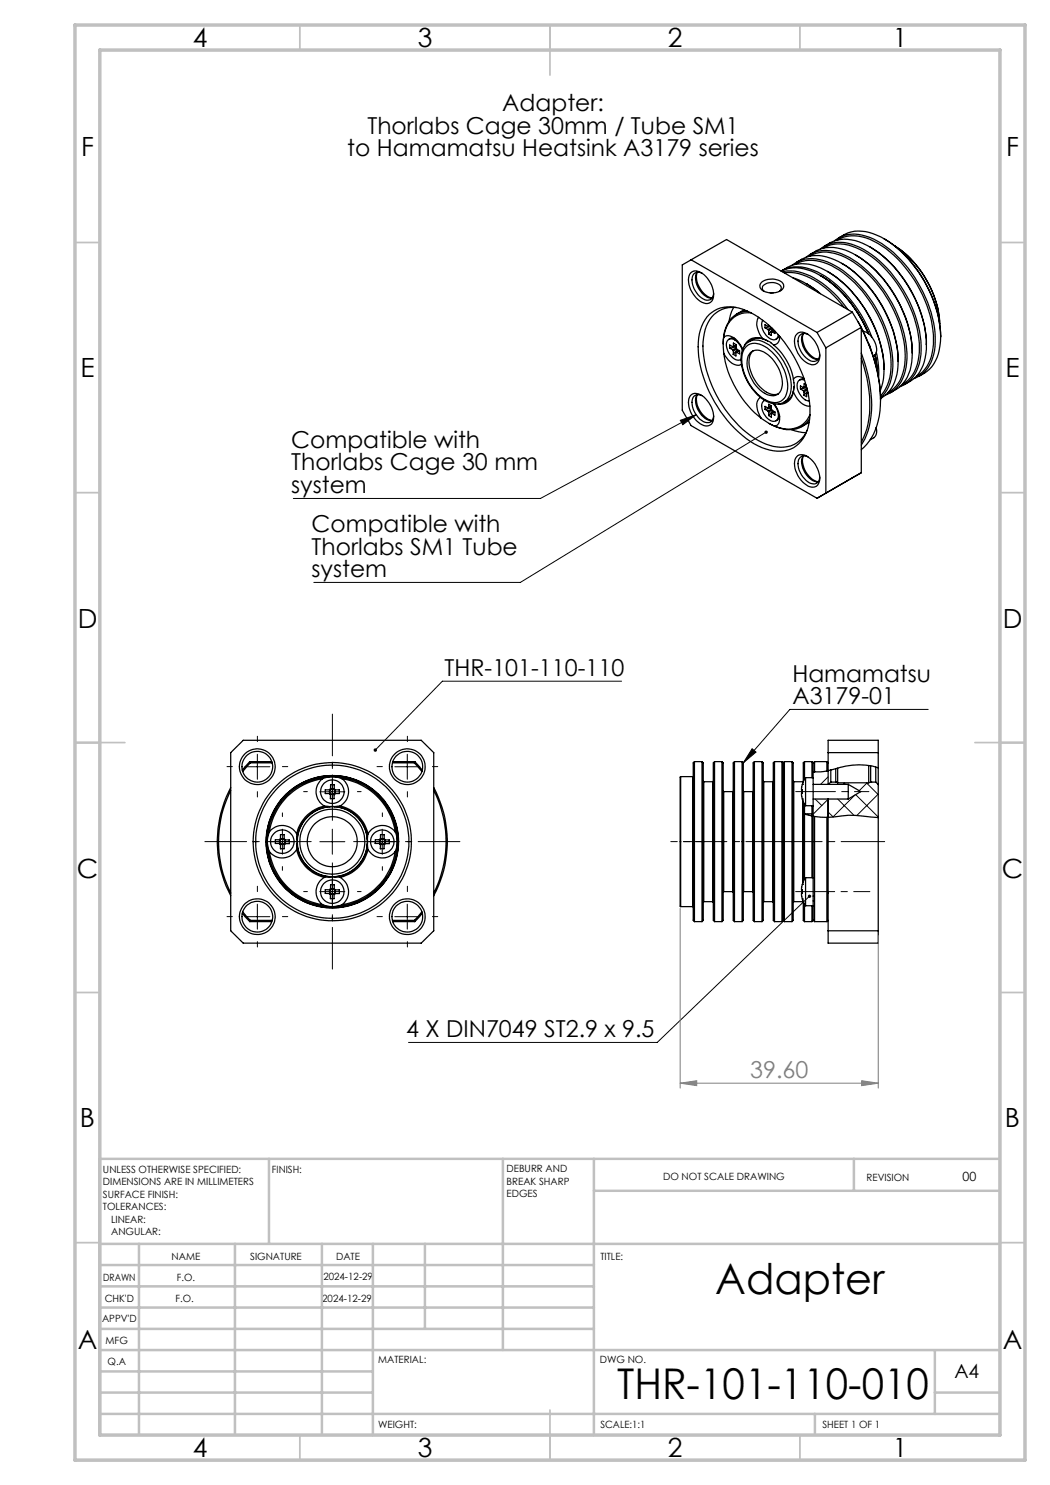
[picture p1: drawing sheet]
<svg xmlns="http://www.w3.org/2000/svg" width="210mm" height="297mm" viewBox="0 0 210 297" stroke-linecap="round" stroke-linejoin="round" font-family="sans-serif">
<g fill="none" stroke="#000" stroke-width=".25">
<path d="M138.1 54.6a1.88 1.88 0 0 1 2.7 .3 4.9 4.9 0 0 1 1.7 5.1 1.6 1.6 0 0 1-2.5 .3 5 5 0 0 1-2.1-5.4zM138.2 52l-1.7 1v29.1l1.7 3 25.2 14.6 8.9-5.2M138.2 52l25.2 14.5M138.2 52l7.1-4.1 25.2 14.5M139.4 54.4a4.1 4.1 0 0 0 2.3 5.1l.7 .1M139.5 54.4a4.5 4.5 0 0 0 3 5.2M140.4 54.6a1.31 1.31 0 0 0-1.4 0 1.31 1.31 0 0 0-.6 1.4 4.5 4.5 0 0 0 2.9 4h.3a1.22 1.22 0 0 0 1.1-1.3M152.3 56.5a3.4 3.4 0 0 1 4.3 .2 1.19 1.19 0 0 1-1.1 1.7 3.4 3.4 0 0 1-3.3-.7l-.2-.2a.91 .91 0 0 1 .3-1zM152.9 58.3a.83 .83 0 0 1-.4-.9 .83 .83 0 0 1 .7-.6 2.41 2.41 0 0 1 3 .6 .76 .76 0 0 1-.3 .9M154 58.6h.7M156.4 54.1a7.5 7.5 0 0 1 8.5-.1 24.7 24.7 0 0 1 11.5 16l.3 2 .1 1.9M156.5 54.3a9.4 9.4 0 0 1 7.1 1.8 21.8 21.8 0 0 1 6 5.8"/>
<path d="M156.9 54.6a11 11 0 0 1 8.3 3.1l2.3 2.2 1.3 1.6M158.4 53.1a6.4 6.4 0 0 1 6.3-1 20.4 20.4 0 0 1 10.3 9.2 21.3 21.3 0 0 1 3.4 13.7 7.4 7.4 0 0 1-2.3 4.6M158.6 55.6a15.2 15.2 0 0 1 5.3 3M159 52.9a7.7 7.7 0 0 1 8.1 .7 24.6 24.6 0 0 1 11.1 19.2 9.1 9.1 0 0 1-2.1 6.4M159.3 52.5a7.1 7.1 0 0 1 7.6-.5 22.4 22.4 0 0 1 10.5 11.2 22.4 22.4 0 0 1 2.2 9M161.3 51.4a6.9 6.9 0 0 1 7.8-.3 23.9 23.9 0 0 1 11.1 13.7 15.4 15.4 0 0 1 .4 10.9 5.7 5.7 0 0 1-3.4 3.3M161.3 56.7l2.8 2M161.9 51.3a6.8 6.8 0 0 1 6.4-.2 22.7 22.7 0 0 1 11 12.1 17.4 17.4 0 0 1 1.3 11.4 6.2 6.2 0 0 1-3 3.9M162.1 50.8a7.6 7.6 0 0 1 8.5-.1 25 25 0 0 1 11.4 16l.5 3.9M164.1 55.1a24.2 24.2 0 0 1 9.6 11.6M164.1 49.8a6.6 6.6 0 0 1 7-.7 22.8 22.8 0 0 1 11.6 13 16.7 16.7 0 0 1 1 11.2 5.9 5.9 0 0 1-3.7 4M164.7 49.6a6.7 6.7 0 0 1 6.5-.1 23 23 0 0 1 11.3 13.1 17.5 17.5 0 0 1 .9 10.4 6.4 6.4 0 0 1-3 3.9"/>
<path d="M164.9 49.2a7.5 7.5 0 0 1 8.5-.1 24.9 24.9 0 0 1 11.8 18l.1 1.9M165.5 54.3a24.5 24.5 0 0 1 10.9 15.5l.3 2 .1 2.1M166.9 48.2a6.3 6.3 0 0 1 6.3-1 20.3 20.3 0 0 1 10.9 10.2 19.8 19.8 0 0 1 2.6 13.5 6.4 6.4 0 0 1-3.9 4.8M167.5 48a7.7 7.7 0 0 1 8.1 .7 24.5 24.5 0 0 1 11.1 19.2 7.9 7.9 0 0 1-3.3 7.3l-.1 .1M167.7 47.6a7 7 0 0 1 7.7-.5 22.7 22.7 0 0 1 10.5 11.2 22.4 22.4 0 0 1 2.2 9M168.3 52.7a24.3 24.3 0 0 1 11.3 19.5M171.2 51a24.5 24.5 0 0 1 11.3 19.6M174 49.4a24.4 24.4 0 0 1 11.3 19.6M176.8 47.8a24.6 24.6 0 0 1 11.3 19.5M138.1 79.1a1.97 1.97 0 0 1 2.7 .3 4.9 4.9 0 0 1 1.7 5.1 1.6 1.6 0 0 1-2.5 .2 5 5 0 0 1-2.1-5.3zM139.4 78.9a3.9 3.9 0 0 0 1.6 4.8l.7 .3 .7 .1M139.5 78.9a4.4 4.4 0 0 0 3 5.2"/>
<path d="M140.4 79.1a1.31 1.31 0 0 0-1.4 0 1.31 1.31 0 0 0-.6 1.4 4.5 4.5 0 0 0 2.9 4 1.2 1.2 0 0 0 1.4-1.3M141.9 62.9a6.5 6.5 0 0 1 7.3-.8 22.1 22.1 0 0 1 10.6 11.1 19.3 19.3 0 0 1 1.9 11.7 6 6 0 0 1-7.7 5.1 17.9 17.9 0 0 1-9.9-7.7 23.4 23.4 0 0 1-4.4-13.9 8.4 8.4 0 0 1 2.2-5.5zM144.7 67.4l-.1 1 .1 2.2M144.7 70.6a20.9 20.9 0 0 0 7.6 13.1M144.7 67.4a2.04 2.04 0 0 1 2.8 .8l1.1 1.6M144.7 70.6a3.7 3.7 0 0 0 3.1 2.5l.5-.3M145.9 69.6l.6 .4M146.5 70l.2 .2M146.5 69.4l-.6-.4v.6M146.7 69.3l-.2 .1M146.7 69.3v-.7l.5 .3v.7l.7 .6v.6l-.6-.4M146.7 69.3l.5-.3-.7 .4"/>
<path d="M146.7 70.2l-.1 .7M146.7 61.5l-.6 1.5-.3 1.3M146.9 67.7l-.5-.1-.6 .3M147.2 70.5v.7l-.6-.3M147.2 69.6l-.7 .4M147.2 61.5a5.8 5.8 0 0 0-6.3 5.2 19.3 19.3 0 0 0 2.4 12.4 20.8 20.8 0 0 0 9.9 9.7 6.1 6.1 0 0 0 7.9-2.1l.3-.6M147.2 69.4l-1.3 .2M147.3 70.4l-.1 .1M147.3 70.4l.5-.3-.6 .4M147.3 69.8l-.6 .4M147.5 69.9l-.9 1M148.2 71.9h-.1"/>
<path d="M148.5 70.1a3 3 0 0 0-2.4-2.3 1.4 1.4 0 0 0-.6 2.1 2.48 2.48 0 0 0 2.6 2.1l.1-.1M148.8 61.9l-.1 .1M148.8 61.9l-1.5 .9M149.4 69.2a2.93 2.93 0 0 1 3.5 .1 9.8 9.8 0 0 1 4.6 8.5 2.63 2.63 0 0 1-4 2.3 9.6 9.6 0 0 1-5.1-9.3 2.75 2.75 0 0 1 1-1.6zM149.5 62.2a4.9 4.9 0 0 0-4.6 4.2l-.3 2.4M149.8 68.3a4.3 4.3 0 0 0-1.5 4.7 10.4 10.4 0 0 0 5.5 7.5 3.3 3.3 0 0 0 3 0M149.8 68.3a3.8 3.8 0 0 1 4 .7 11 11 0 0 1 4.4 9.1l-.5 1.5-.9 .9M150 70.6a2.34 2.34 0 0 1 3.2 .1 7.5 7.5 0 0 1 3.2 6.6 2 2 0 0 1-3 1.6 7.5 7.5 0 0 1-3.9-7.2zM150.2 62.6a4.8 4.8 0 0 0-5.3 4.1l-.2 .7M150.6 70.2a4 4 0 0 0-.3 4.6 6.5 6.5 0 0 0 4.4 4.1l.9-.1M150.7 67.8l-.9 .5M151.7 63.5a3.7 3.7 0 0 0 .9 4.2"/>
<path d="M152.1 79.5a2.14 2.14 0 0 0-.5 2.7l.7 1.5M152.5 64.1a3.1 3.1 0 0 0 2.2 3.9 .97 .97 0 0 0 .9-1M152.6 67.7a2.75 2.75 0 0 0-3.7 1.5M152.6 67.7l.9 .5M153 65.5l.6 .4M153.5 68.2l1.2 .8M153.5 68.2a3.1 3.1 0 0 0-3.6 .1M153.6 65.9l.1 .2M153.6 65.3l-.6-.4v.6M153.7 65.2l-.1 .1M153.7 65.2h.2l-.3 .1M153.7 65v.2"/>
<path d="M153.7 66.1v.7M154.1 65.3l-1.1 .2M154.3 65.5l.4 .4M154.3 66.4v.7l-.6-.3M154.3 65.5l-.7 .4M154.4 65.7l-.7 .4M154.4 66.4h-.1M154.4 66.4l.4-.3-.5 .3M154.6 65.9l-.9 .9M154.7 69a11.6 11.6 0 0 1 4 6.8M155 66.2v.5l-.6-.3M155.9 67.2l-.7 .6"/>
<path d="M156 67.3l-.1 .3a1.34 1.34 0 0 1-1.2 1.4M157.8 79.9l-1 .6M158.7 78.3a3.8 3.8 0 0 0 3.3 2.9M158.7 75.8l.1 1.5M158.7 78.3a2.73 2.73 0 0 1-3.1 2.5M158.8 77.3a3.1 3.1 0 0 1-1.9 3.1M158.8 77.3l-.1 1M159.3 66.8a1.84 1.84 0 0 1 2.7 .4 5.2 5.2 0 0 1 1.8 4.8 1.42 1.42 0 0 1-2.2 .7 5.2 5.2 0 0 1-2.6-5.3zM160.1 77.8l.6 .3M160.7 78.1l.1 .3M160.7 66.7a3.4 3.4 0 0 0 .9 4.1l1 .8 1 .3M160.7 66.7a4.4 4.4 0 0 0 3 5.2"/>
<path d="M160.7 77.5l-.6-.3v.6M160.8 75.6l-.3-.1a1.34 1.34 0 0 0-1.8 .3M160.8 77.4l-.1 .1M160.8 78.4v.7M160.8 75.8l-.9 .2M160.9 76.1a1 1 0 0 0-1.2 0 1 1 0 0 0-.3 1.2 3.3 3.3 0 0 0 2.5 2.9M161.2 77l-.4-.2v.6M161.3 77.2l-.5 .2M161.3 77.3l-.6 .2M161.3 77.5l.2 .5-.7 .4M161.3 78.7v.6l-.5-.2M161.3 77.5l-1.2 .3"/>
<path d="M161.4 77.8l-.7 .3M161.5 78.6l-.2 .1M161.5 78.6l.1-.1-.3 .2M161.5 78.6l.1 .1M161.5 78.2l-.7 .9M161.6 66.9a1.31 1.31 0 0 0-1.4 0 1.31 1.31 0 0 0-.6 1.3 4.5 4.5 0 0 0 3 4.1h.3a1.23 1.23 0 0 0 1-1.4M163.4 66.5l1.8 3.1M165.2 69.6v29l7.1-4.1M170.5 62.4l-7.1 4.1M170.5 62.4l1.8 3.1M171.6 64.3l.5 1M172.3 71.6a23.3 23.3 0 0 1 .8 15l-.8 1.8"/>
<path d="M172.3 70.6a25.3 25.3 0 0 1 1.3 15.5l-.6 1.7-.7 1.2M172.3 65.6a29.8 29.8 0 0 1 3.6 17.6 10.8 10.8 0 0 1-3.6 6.7M172.3 65.5a32.3 32.3 0 0 1 3.8 14.5M172.3 65.5l-7.1 4.1M172.3 65.5v29M172.6 66.2a3.8 3.8 0 0 1 2.6 4.6l-.5 .5M173.6 66.7a23.9 23.9 0 0 0-10.5-12.1 7.4 7.4 0 0 0-6.9-.4 6.8 6.8 0 0 1 6.4-.2 21.6 21.6 0 0 1 10.2 10l1.5 3.4M173.7 68.8l.4 1M175.3 70.4l.4 2.7v2.4M175.4 73.8l-.4-2.8 .4 2.9M176.8 73.9l-.2 2.6-.6 1.7M179.6 72.2a8.1 8.1 0 0 1-3.2 7.3l-.3 .2"/>
<path d="M182.5 70.6a8.2 8.2 0 0 1-3.3 7.3l-1.1 .7M185.3 69a8 8 0 0 1-3.3 7.3l-1.1 .6M187.9 64.7a20.4 20.4 0 0 0-8.9-15.5 20.2 20.2 0 0 1 9 15.6M188.1 67.3a8.4 8.4 0 0 1-2.7 7l-1.6 1M152.3 83.7l2.7 1.6M152.8 80.1l.2-.1a1.63 1.63 0 0 0-.4 2.3 2.65 2.65 0 0 0 2.4 1.9 1.59 1.59 0 0 0 .4-2.3l-.8-1.2M153 81.9l.6 .3M153.6 82.2l.1 .2M153.6 81.6l-.6-.3v.6M153.7 81.5v-.6l.6 .3 .1 .9 .6 .3v.6l-.6-.3M153.7 81.5l-.1 .1M153.7 81.5l.6-.2-.7 .3"/>
<path d="M153.7 82.4v.7M154.3 82.8v.6l-.6-.3M154.3 81.6l-1.3 .3M154.3 81.9l-.7 .3M154.4 82l-.7 .4M154.4 82.7l-.1 .1M154.4 82.7l.5-.4-.6 .5M154.6 82.2l-.9 .9M154.9 80.8a3.7 3.7 0 0 1 .6 4.1l-.5 .4M155.9 83.3l-.2 .5-.5 .4M158.3 85.9l1.4 .5 1.5 .1M159.3 91.3a1.89 1.89 0 0 1 2.7 .4 5.2 5.2 0 0 1 1.8 4.7 1.5 1.5 0 0 1-2.5 .6 5.3 5.3 0 0 1-2.3-5.1z"/>
<path d="M161.6 91.4a1.31 1.31 0 0 0-1.5 0 1.31 1.31 0 0 0-.5 1.3 4.4 4.4 0 0 0 3 4.1 1.19 1.19 0 0 0 1.3-1.4M161.7 84.6l.1-.1-1.5 .8M161.9 83.8a4.8 4.8 0 0 1-6 1.8l-2.1-.9M162 82.9a4.8 4.8 0 0 1-6.3 2.6l-.7-.2M163.7 96.3a4.4 4.4 0 0 1-3-5.1 3.4 3.4 0 0 0 .6 3.7 2.82 2.82 0 0 0 2.3 1.5M175.2 85.5a1.81 1.81 0 0 1-1.1 2.4M46.1 158.1a22.9 22.9 0 0 0 0 20.5M46.1 157.5a23.1 23.1 0 0 0 0 21.6M46.1 150.5l2.5-2.4h35.6l2.5 2.4v35.7l-2.5 2.4h-35.6l-2.5-2.4zM50 152.3l-1.5 1.7M50 152.3l.1 .3M50 152.3h4.4"/>
<path d="M50.1 152.6l-1.6 1.7M50.1 152.6h4.3M64.5 155.7a12.6 12.6 0 0 0-10.6 10.7M64.5 155.7l.4-.1a5.2 5.2 0 0 1 3.5 .1M64.5 155.7a3.3 3.3 0 0 0 .4 5.5M65.9 158.7l.2 .2M65.9 158h.1M65.9 158.7h.1M65.9 158h-.8v.7h.8M65.9 158.2v.3M65.9 158.5l.1 .2M65.9 158v.2"/>
<path d="M65.9 158.5v.2M66 158.7h.1M66 158l-.1 .2M66.1 158.7v.2M66.1 158.7l.2 .2M66.1 158.9v.8h.7v-.8M66.1 158.9h.2M66.1 157.8l-.2 .2M66.1 157.8v.1M66.1 157.9l-.1 .1M66.1 157.8v-.9h.8v.9M66.1 157.8h.2"/>
<path d="M66.3 157.8h.3M66.3 158.9h.3M66.3 157.8l-.2 .1M66.6 157.8l.2 .1M66.6 157.8h.3M66.6 158.9h.2M66.8 157.9l.1 .1M66.8 158.7v.2M66.8 158.7l-.2 .2M66.9 157.8l.1 .2M66.9 157.8l-.1 .1M66.9 158h.1"/>
<path d="M66.9 158.7h-.1M66.9 158.7h.1M66.9 158l.1 .2M67 158.2v.3M67 158.5l-.1 .2M67 158v.2M67 158.5v.2M67 158.7l-.2 .2M67 158h.9v.7h-.9M68.4 155.7a12.7 12.7 0 0 1 10.7 10.7M68.4 155.7a3.3 3.3 0 0 1-.4 5.5M78.5 152.6h4.4"/>
<path d="M78.6 152.3h4.4M82.9 152.6l1.5 1.7M83 152.3l1.5 1.7M83 152.3l-.1 .3M86.7 158.1a22.6 22.6 0 0 1 0 20.5M86.7 157.5a22.8 22.8 0 0 1 0 21.6M136.1 155.3l-.1 .1v25.9h.1M136.1 155.3v26M136.1 155.3h2.4M138.5 155.3v26M138.5 155.3l.1 .1M138.9 152.3v32"/>
<path d="M138.9 152.3a1.17 1.17 0 0 0-.3 1.3v29.2a1.76 1.76 0 0 0 .3 1.5M138.9 152.3h1.5M140.4 152.3v32M140.4 152.3a1.51 1.51 0 0 1 .3 1.4v30.4l-.3 .2M140.7 156.2l.1 .1M140.8 156.3v24M140.8 156.3h1.8M142.6 156.3v24M142.7 156.2l-.1 .1M142.9 152.3v32M142.9 152.3a1.17 1.17 0 0 0-.2 1.3v29.2a1.76 1.76 0 0 0 .2 1.5M142.9 152.3h1.5"/>
<path d="M144.4 152.3v32M144.4 152.3a1.51 1.51 0 0 1 .2 1.4v30.4l-.2 .2M144.6 158.3h.1M144.7 158.3v20M144.7 158.3h1.8M146.5 158.3v20M146.6 158.3h-.1M146.9 152.3v32M146.9 152.3a1.17 1.17 0 0 0-.3 1.3v29.2a1.76 1.76 0 0 0 .3 1.5M146.9 152.3h1.5M148.4 152.3v32M148.4 152.3a1.51 1.51 0 0 1 .3 1.4v30.4l-.3 .2"/>
<path d="M148.7 158.3h.1M148.7 158.3v20M148.7 158.3h1.8M150.5 158.3v20M150.6 158.3h-.1M150.9 152.3v32M150.9 152.3a1.17 1.17 0 0 0-.3 1.3v29.2a1.76 1.76 0 0 0 .3 1.5M150.9 152.3h1.5M152.4 152.3v32M152.4 152.3a1.51 1.51 0 0 1 .2 1.4v30.4l-.2 .2M152.6 156.2l.2 .1M152.8 156.3v24"/>
<path d="M152.8 156.3h1.8M154.6 156.3v24M154.7 156.2l-.1 .1M154.9 152.3v32M154.9 152.3a1.17 1.17 0 0 0-.2 1.3v29.2a1.76 1.76 0 0 0 .2 1.5M154.9 152.3h1.5M156.4 152.3v32M156.4 152.3l.2 .3M156.6 152.6v15.7M156.9 152.3v32M156.9 152.3h1.5M156.9 152.3l-.3 .3"/>
<path d="M158.4 152.3v32M158.4 152.3a1.51 1.51 0 0 1 .2 1.4v30.4l-.2 .2M158.6 156.2l.2 .1M158.8 156.3v24M158.8 156.3h1.7M160.3 158.6l.2 1.2M160.3 158.1l.2-.1v.7l-.2-.1M160.3 158.1h.2M160.5 159.8l.6 1.3M160.5 159.8h.1M160.5 156.9l-.2 1.2M160.5 156.9h.1"/>
<path d="M160.5 158.5l-.2 .1M160.5 156.3v.3M160.7 156.2l-.2 .1M160.9 152.3a1.17 1.17 0 0 0-.2 1.3v2.8M160.9 152.3v3.6M160.9 152.3h1.5M161.1 155.5l-.6 1.4M161.1 155.5v5.6M161.1 155.5h1.5M162.4 152.3v3.2M162.4 152.3l.2 .3M162.6 152.6v1.8"/>
<path d="M162.6 155.5v5.6M162.6 159.8h7.1M162.6 156.9h7.1M162.6 154.4h.3M162.6 154.4v1.1M162.9 152.3v2.1M162.9 152.3h2.5M162.9 152.3l-.3 .3M165.4 152.3v1.9M165.4 154.2l-2.5 .2M165.4 152.3l.2 .3M165.6 159.8v3.7"/>
<path d="M165.6 150.5h10M166.2 154v2.4M166.2 156.4h.9M167.1 153.7v2.7M167.1 156.4h.1M167.1 156.4l.4 .2M167.5 153.6v3M167.5 156.6h6.2M169.7 156.9v2.9M169.7 156.9l2.5 1.4-2.5 1.5M173.7 153.1v3.5M174.1 153.2v3.2"/>
<path d="M174.1 156.4h.1M174.1 156.4l-.4 .2M174.1 156.4h1.1M175.2 153.4v3M175.2 156.4l.4 .5M175.6 156.9v31.7h-10v-25.1M175.6 153.6a13.7 13.7 0 0 0-8.8 .2l-1.4 .4M175.6 153.6v3.3M175.6 153.6v-5.5h-10v8.8l.6-.5M53.9 166.4a5 5 0 0 0 0 3.9M53.9 166.4a3.3 3.3 0 0 1 5.4 .4M53.9 170.3a12.7 12.7 0 0 0 10.6 10.6"/>
<path d="M55.9 168.7l.2 .2M55.9 168.7h.2M55.9 168.2v.3M55.9 168h.2M55.9 168.5l.2 .2M55.9 168h-.8v.7h.8M55.9 168v.2M55.9 168.5v.2M56.1 168.7v.1M56.1 168l-.2 .2M56.1 167.8l-.2 .2M56.1 168.8v.1"/>
<path d="M56.1 167.9v.1M56.1 167.8v.1M56.1 168.8l.2 .1M56.1 167.8v-.9h.7v.9M56.1 168.9v.9h.7v-.9M56.1 168.9h.2M56.1 167.8h.2M56.3 168.9h.3M56.3 167.8h.3M56.3 167.8l-.2 .1M56.6 168.9h.2M56.6 167.8l.2 .1"/>
<path d="M56.6 167.8h.2M56.8 167.8l.2 .2M56.8 167.9l.1 .1M56.8 167.8v.1M56.8 168.8h.1M56.8 168.8v.1M56.8 168.8l-.2 .1M56.9 168h.1M56.9 168.7h.1M56.9 168l.1 .2M57 168.2v.3M57 168.5l-.1 .2"/>
<path d="M57 168v.2M57 168.5v.2M57 168.7l-.2 .2M57 168h.9v.7h-.9M59.3 166.8l.1 1M59.3 169.9a3.3 3.3 0 0 1-5.4 .4M59.3 169.9a7.2 7.2 0 0 0 5.6 5.6M59.4 167.8v1M59.4 168.8l-.1 1.1M59.4 168.8a7 7 0 0 0 6.6 6.6M64.9 175.5a3.3 3.3 0 0 0-.4 5.4M64.9 161.2l1.1 .1"/>
<path d="M64.9 161.2a7.2 7.2 0 0 0-5.6 5.6M65.9 178.7l.2 .2M65.9 178h.1M65.9 178.7h.1M65.9 178l-.8-.1v.8h.8M65.9 178.2v.3M65.9 178.5l.1 .2M65.9 178v.2M65.9 178.5v.2M66 175.4l-1.1 .1M66 175.4h.9M66 161.3h.9"/>
<path d="M66 161.3a7 7 0 0 0-6.6 6.5M66 178.7h.1M66 178l-.1 .2M66.1 178.7v.2M66.1 178.7l.2 .2M66.1 178.9v.8h.7v-.8M66.1 178.9h.2M66.1 177.8l-.2 .2M66.1 177.8v.1M66.1 177.9l-.1 .1M66.1 177.8v-.9h.8v.9M66.1 177.8h.2"/>
<path d="M66.3 178.9h.3M66.3 177.8h.3M66.3 177.8l-.2 .1M66.6 177.8l.2 .1M66.6 178.9h.2M66.6 177.8h.3M66.8 178.7v.2M66.8 177.9l.1 .1M66.8 178.7l-.2 .2M66.9 177.8l.1 .2M66.9 177.8l-.1 .1M66.9 178.7h-.1"/>
<path d="M66.9 178.7h.1M66.9 178h.1M66.9 178l.1 .2M66.9 175.4l1.1 .1M66.9 161.3a7 7 0 0 1 6.6 6.5M67 178.2v.3M67 178.5l-.1 .2M67 178v.2M67 178.5v.2M67 178.7l-.2 .2M67 178h.9v.7h-.9M68 175.5a3.3 3.3 0 0 1 .4 5.4"/>
<path d="M68 161.2l-1.1 .1M68 161.2a7.2 7.2 0 0 1 5.6 5.6M73.5 168.8l.1 1.1M73.5 167.8v1M73.5 168.8a7 7 0 0 1-6.6 6.6M73.6 169.9a3.3 3.3 0 0 0 5.5 .4M73.6 166.8l-.1 1M73.6 169.9a7.2 7.2 0 0 1-5.6 5.6M75.9 168.7l.2 .2M75.9 168h.2M75.9 168.7h.1M75.9 168h-.8l-.1 .7h.9"/>
<path d="M75.9 168.2v.3M75.9 168.5l.1 .2M75.9 168v.2M75.9 168.5v.2M76 168.7l.1 .1M76.1 168l-.2 .2M76.1 167.8l-.2 .2M76.1 167.8v.1M76.1 167.9v.1M76.1 168.8v.1M76.1 168.8l.2 .1M76.1 167.8v-.9h.7v.9"/>
<path d="M76.1 168.9v.9h.7v-.9M76.1 168.9h.2M76.1 167.8h.2M76.3 168.9h.3M76.3 167.8h.3M76.3 167.8l-.2 .1M76.6 167.8l.2 .1M76.6 168.9h.2M76.6 167.8h.2M76.8 167.8l.2 .2M76.8 168.8h.1M76.8 168.8v.1"/>
<path d="M76.8 167.9l.1 .1M76.8 167.8v.1M76.8 168.8l-.2 .1M76.9 168.7h.1M76.9 168h.1M76.9 168l.1 .2M77 168.5l-.1 .2M77 168.5v.2M77 168.7l-.2 .2M77 168.2v.3M77 168h.9v.7h-.9M77 168v.2"/>
<path d="M79.1 170.3a12.8 12.8 0 0 1-10.7 10.6M79.1 166.4l.1 .4a5.2 5.2 0 0 1-.1 3.5M79.1 166.4a3.3 3.3 0 0 0-5.5 .4M144.7 178.3l-.1 .1M144.7 178.3h1.8M146.5 178.3l.1 .1M148.7 178.3v.1M148.7 178.3h1.8M150.5 178.3l.1 .1M156.6 168.3v15.8M160.3 178.6l.2 1.2M160.3 178.1l.2-.1v.7l-.2-.1"/>
<path d="M160.3 178.1h.2M160.5 179.8l.6 1.3M160.5 179.8h.1M160.5 176.9l-.2 1.2M160.5 176.9h.1M160.5 178.5l-.2 .1M160.5 160.1v16.5M160.7 160.3v16.1M160.9 162.8v13.1M160.9 160.8v2M160.9 162.8h.1M160.9 162.8h1.5"/>
<path d="M160.9 162.8l1.5 .4M161.1 175.5l-.6 1.4M161.1 175.5v5.6M161.1 161.1h1.5M161.1 175.5h1.5M162.4 161.1v1.7M162.4 163.2v12.3M162.4 162.8l.2 .4h-.2M162.6 163.3v20.8M162.6 163.3h.3M162.6 161.1v2.2M162.9 163.3v21"/>
<path d="M162.9 163.3l2.5 .2M165.4 163.5v20.8M165.4 163.5h.2M165.6 163.5l1.4-.1a18.7 18.7 0 0 1 7.2 0l1.4 .1M175.6 163.3l-.1 .2M48.5 182.7l1.5 1.6M48.5 182.3l1.6 1.8M50 184.3h4.4M50.1 184.1h4.3M50.1 184.1l-.1 .2M64.5 180.9a5 5 0 0 0 3.9 0M78.5 184.1h4.4"/>
<path d="M78.6 184.3h4.4M82.9 184.1l.1 .2M84.4 182.3l-1.5 1.8M84.5 182.7l-1.5 1.6M136.1 181.3h2.4M138.6 181.3h-.1M138.9 184.3h1.5M140.8 180.3l-.1 .1M140.8 180.3h1.8M142.6 180.3l.1 .1M142.9 184.3h1.5M146.9 184.3h1.5"/>
<path d="M150.9 184.3h1.5M152.8 180.3l-.2 .1M152.8 180.3h1.8M154.6 180.3l.1 .1M154.9 184.3h1.5M156.6 184.1l-.2 .2M156.6 184.1l.3 .2M156.9 184.3h1.5M158.8 180.3l-.2 .1M158.8 180.3h1.7M160.5 180.3l.2 .1M160.5 180.1v.2"/>
<path d="M160.7 180.3v2.5a1.76 1.76 0 0 0 .2 1.5M160.9 180.8v3.5M160.9 184.3h1.5M161.1 181.1h1.5M162.4 181.1v3.2M162.6 184.1l-.2 .2M162.6 184.1l.3 .2M162.9 184.3h2.5M165.6 184.1l-.2 .2M165.6 186.2h10"/>
<circle cx="51.4" cy="153.3" r="3.6"/>
<circle cx="51.5" cy="153.3" r="3.1"/>
<circle cx="66.5" cy="158.3" r="2.35"/>
<circle cx="81.5" cy="153.3" r="3.1"/>
<circle cx="81.5" cy="153.3" r="3.6"/>
<circle cx="56.5" cy="168.3" r="2.35"/>
<circle cx="66.4" cy="168.3" r="13"/>
<circle cx="66.5" cy="168.3" r="15.8"/>
<circle cx="66.5" cy="168.3" r="13.3"/>
<circle cx="66.5" cy="178.3" r="2.36"/>
<circle cx="66.5" cy="168.3" r="6.5"/>
<circle cx="66.5" cy="168.3" r="13.2"/>
<circle cx="66.5" cy="168.4" r="5"/>
<circle cx="66.5" cy="168.3" r="7"/>
<circle cx="66.5" cy="168.3" r="15.3"/>
<circle cx="76.5" cy="168.3" r="2.36"/>
<circle cx="51.4" cy="183.4" r="3.6"/>
<circle cx="51.5" cy="183.3" r="3.1"/>
<circle cx="81.5" cy="183.3" r="3.1"/>
<circle cx="81.5" cy="183.3" r="3.6"/>
</g>
<g fill="none" stroke="#000" stroke-width=".2">
<path d="M136.1 84.1l3.1-1.2-2.6 2zM139.2 82.9l-31.1 16.8h-49.4M153.2 86.4l-49.1 30.1h-41.3M124.3 136.2h-35.8l-13.4 13.8M49 153.3h5M51.5 150.8v5.1M64 158.4h5M66.5 155.9v4.9M79 153.3h5M81.5 150.8v5.1M150.4 149.8l.8 .6-2.5 2.2zM163 159.8l1.4 1.3"/>
<path d="M165.6 155.4l-1.5 1.5M165.7 159.8l-3.1 3M167.5 159.8l3.3 3.3M168.8 156.6l.3 .3M168.9 156.6l-.3 .3M171 159l-4.4 4.4M171.1 158.9l4.5 4.4-.2 .2M173.3 156.6l2.3 2.3M173.4 156.6l-1.6 1.5M175.6 158.8l-4.2 4.3M185.6 141.9h-27.6l-9.3 10.7M54 168.3h4.9"/>
<path d="M56.5 165.8v5M64 168.3h5M64 178.3h5M66.5 165.8v5M66.5 175.8v5M73.9 168.3h5.1M76.4 165.8v5M161.5 162.8l.3 .3M161.9 179.2l-30.5 29.3h-49.7M162.5 163l-.2 .2M165.6 162.4l1.1 1M49 183.3h5"/>
<path d="M51.5 180.8v5M79 183.3h5M81.5 180.8v5"/>
</g>
<path d="M136 181.7v35.9M175.6 187.1v30.5M136 216.6l3.3-.5v1zM136 216.6h39.6M172.3 216.1l3.3 .5-3.3 .5z" fill="none" stroke="#808080" stroke-width=".2"/>
<g fill="none" stroke="#000" stroke-width=".2" stroke-dasharray="15.2 1.3 1.3 1.3">
<path d="M46.5 153.3h-1.1M51.5 148.3v-1.1M51.5 158.3v1.1M56.5 153.3h1.1M61.5 158.3h-.8M66.5 153.3v-.7M71.5 158.3h.7M76.5 153.3h-1.1M81.5 148.3v-1.1M81.5 158.3v1.1M86.5 153.3h1.1M51.5 178.3v-1.1"/>
<path d="M51.5 168.3h-.8M56.5 163.3v-.7M56.5 173.3v.8M61.5 178.3h-.8M61.5 168.3h.7M66.5 173.3v-.7M66.5 163.3v.8M71.5 168.3h-.8M71.5 178.3h.7M76.5 163.3v-.7M76.5 173.3v.8M81.5 168.3h.7"/>
<path d="M81.5 178.3v-1.1M46.5 183.3h-1.1M51.5 188.3v1.1M56.5 183.3h1.1M66.5 183.3v.8M76.5 183.3h-1.1M81.5 188.3v1.1M86.5 183.3h1.1"/>
</g>
<path d="M61.5 168.3h-20.5M66.5 163.3v-20.5M66.5 173.3v20.5M71.5 168.3h20.5" fill="none" stroke="#000" stroke-width=".2" stroke-dasharray="15.2 1.3 1.3 1.3" stroke-dashoffset="6.9"/>
<path d="M176.9 168.3h-40.2" fill="none" stroke="#000" stroke-width=".2" stroke-dasharray="15.2 1.3 1.3 1.3" stroke-dashoffset="6.5"/>
<path d="M134.2 168.3h6.4" fill="none" stroke="#000" stroke-width=".2" stroke-dasharray="15.2 1.3 1.3 1.3" stroke-dashoffset="13.9"/>
<path d="M159.2 158.3h14.6" fill="none" stroke="#000" stroke-width=".2" stroke-dasharray="15.2 1.3 1.3 1.3" stroke-dashoffset="7.3"/>
<path d="M159.1 178.3h14.9" fill="none" stroke="#000" stroke-width=".2" stroke-dasharray="15.2 1.3 1.3 1.3" stroke-dashoffset="7.4"/>
<g fill="none" stroke="#c0c0c0" stroke-width=".35">
<path d="M60 5v5M110 5v10M160 5v5M15 48.5h5M200 48.5h5M15 98.5h5M200 98.5h5M15 148.5h10M195 148.5h10M15 198.5h5M200 198.5h5M15 248.5h5"/>
<path d="M200 248.5h5M60 287v5M110 282v10M160 287v5"/>
</g>
<g fill="none" stroke="#c0c0c0" stroke-width=".5">
<path d="M53.8 231.8v17M100.6 231.8v38.2M118.8 231.8v55.2M118.8 238.2h81.2M170.8 231.8v6.4M200 231.8h-180v55.2M20 248.8h180M20 257.3h98.8M20 253h98.8M27.8 248.8v38.2M47 248.8v38.2M64.4 248.8v38.2"/>
<path d="M74.6 248.8v38.2M85 248.8v17M20 265.8h98.8M20 261.5h98.8M20 278.5h54.6M20 274.3h54.6M20 270h180M187 278.5h13M187 270v12.8M20 282.8h180M163 282.8v4.2"/>
</g>
<path d="M15 5h190v287h-190zM20 10h180v277h-180z" fill="none" stroke="#c0c0c0" stroke-width=".7"/>
<path d="M74.8 149.8v.4l.3-.2-.3 .2a.34 .34 0 0 0 .5 0 .34 .34 0 0 0 0-.5 .34 .34 0 0 0-.5 .1zM150.4 149.8l.8 .6-2.5 2.2zM161.6 179.1a.34 .34 0 0 0 .1 .4 .34 .34 0 0 0 .4 0 .34 .34 0 0 0 0-.5l-.2 .2 .2-.2zM136.1 84.1l3.1-1.2-2.6 2zM153 86.2a.35 .35 0 0 0 0 .5 .35 .35 0 0 0 .4 0 .35 .35 0 0 0 .1-.4l-.3 .1 .3-.1-.2-.2z" fill="#000"/>
<path d="M172.3 216.1l3.3 .5-3.3 .5zM136 216.6l3.3-.5v1z" fill="#808080"/>
<g font-size="8.5">
<text x="143.1" y="258.8">Adapter</text>
<text x="123.4" y="279.7">THR-101-110-010</text>
</g>
<g font-size="5.3">
<text x="38.5" y="9.5">4</text>
<text x="83.5" y="9.5">3</text>
<text x="133.6" y="9.5">2</text>
<text x="178.6" y="9.5">1</text>
<text x="16.2" y="31.2">F</text>
<text x="201.2" y="31.2">F</text>
<text x="16.1" y="75.5">E</text>
<text x="201.1" y="75.5">E</text>
<text x="15.5" y="125.5">D</text>
<text x="200.5" y="125.5">D</text>
<text x="15.4" y="175.5">C</text>
<text x="200.4" y="175.5">C</text>
<text x="16" y="225.5">B</text>
<text x="201" y="225.5">B</text>
<text x="15.5" y="269.7">A</text>
<text x="200.5" y="269.7">A</text>
<text x="38.5" y="291.5">4</text>
<text x="83.5" y="291.5">3</text>
<text x="133.6" y="291.5">2</text>
<text x="178.6" y="291.5">1</text>
</g>
<g font-size="4.7">
<text x="100.4" y="22.2">Adapter:</text>
<text x="73.5" y="26.8">Thorlabs Cage 30mm / Tube SM1</text>
<text x="69.5" y="31.3">to Hamamatsu Heatsink A3179 series</text>
<text x="58.3" y="89.6">Compatible with</text>
<text x="58.3" y="94.1">Thorlabs Cage 30 mm</text>
<text x="58.3" y="98.6">system</text>
<text x="62.3" y="106.4">Compatible with</text>
<text x="62.3" y="110.9">Thorlabs SM1 Tube</text>
<text x="62.3" y="115.4">system</text>
<text x="88.9" y="135.2">THR-101-110-110</text>
<text x="158.5" y="136.3">Hamamatsu</text>
<text x="158.5" y="140.8">A3179-01</text>
<text x="81.2" y="207.4">4 X DIN7049 ST2.9 x 9.5</text>
</g>
<text font-size="4.7" fill="#808080" x="150" y="215.6">39.60</text>
<text font-size="3.9" x="190.9" y="275.5">A4</text>
<text font-size="2.5" x="192.5" y="236.1">00</text>
<g font-size="2">
<text x="20.6" y="234.6">UNLESS OTHERWISE SPECIFIED:</text>
<text x="20.6" y="237.1">DIMENSIONS ARE IN MILLIMETERS</text>
<text x="20.6" y="239.6">SURFACE FINISH:</text>
<text x="54.4" y="234.6">FINISH:</text>
<text x="101.3" y="234.5">DEBURR AND</text>
<text x="101.3" y="237">BREAK SHARP</text>
<text x="101.3" y="239.5">EDGES</text>
<text x="132.6" y="236">DO NOT SCALE DRAWING</text>
<text x="173.3" y="236.2">REVISION</text>
<text x="20.6" y="242.1">TOLERANCES:</text>
<text x="22.2" y="244.6">LINEAR:</text>
<text x="22.2" y="247.1">ANGULAR:</text>
<text x="34.3" y="252">NAME</text>
<text x="50" y="251.9">SIGNATURE</text>
<text x="67.2" y="251.9">DATE</text>
<text x="120.1" y="251.9">TITLE:</text>
<text x="20.6" y="256.1">DRAWN</text>
<text x="35.3" y="256.1">F.O.</text>
<text x="64.7" y="255.9">2024-12-29</text>
<text x="20.9" y="260.3">CHK'D</text>
<text x="35.1" y="260.3">F.O.</text>
<text x="64.5" y="260.3">2024-12-29</text>
<text x="20.4" y="264.4">APPV'D</text>
<text x="21.1" y="268.8">MFG</text>
<text x="21.5" y="273">Q.A</text>
<text x="75.6" y="272.5">MATERIAL:</text>
<text x="120" y="272.5">DWG NO.</text>
<text x="75.6" y="285.5">WEIGHT:</text>
<text x="120.1" y="285.6">SCALE:1:1</text>
<text x="164.5" y="285.6">SHEET 1 OF 1</text>
</g>
</svg>
